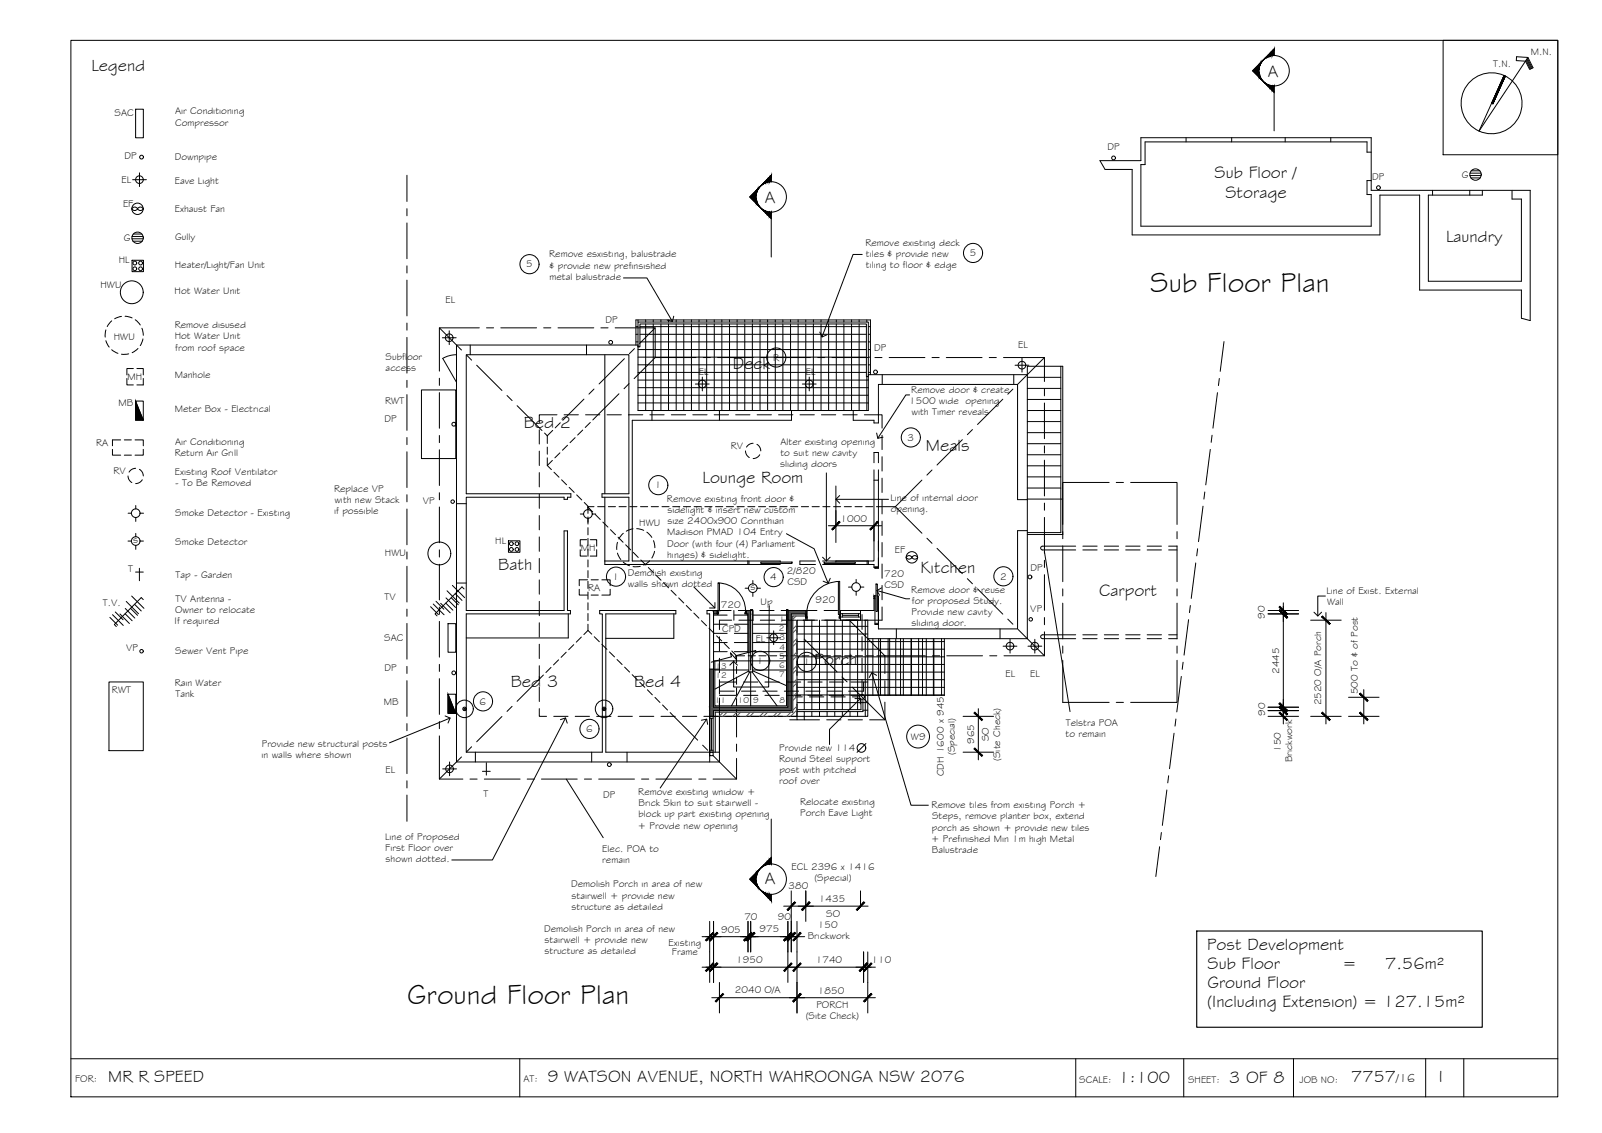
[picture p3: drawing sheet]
<svg xmlns="http://www.w3.org/2000/svg" width="420mm" height="297mm" viewBox="0 0 420 297" stroke-linecap="round" stroke-linejoin="round" font-family="sans-serif">
<!-- layer: HATCH -->
<g fill="#545454" stroke="#545454" stroke-width=".26">
<path d="M196.2 160.9h.7v10z"/>
<path d="M186.1 175.4l1 10v-10zM186.1 175.4l1 10h-1z"/>
<path d="M186.1 185.4l1 .9v-.9zM186.1 185.4l1 .9h-1z"/>
<path d="M186.1 186.3l1 1.5v-1.5zM186.1 186.3l1 1.5h-1z"/>
<path d="M187.1 160.1l1 .2v-.2zM187.1 160.1l1 .2h-1z"/>
<path d="M195.7 160.1l1.2 .8v-.8zM195.7 160.1l1.2 .8h-1.2z"/>
<path d="M187.1 160.3l1 .6v-.6zM187.1 160.3l1 .6h-1z"/>
<path d="M196.2 160.9v10h.7zM196.2 170.9h.7l-.7 .2z"/>
<path d="M206.6 160.1l4.7 .8v-.8zM206.6 160.1l4.7 .8h-4.7z"/>
<path d="M206.6 160.9l.9 24.5v-24.5zM206.6 160.9l.9 24.5h-.9z"/>
<path d="M187.1 185.4l20.4 .9v-.9zM187.1 185.4l20.4 .9h-20.4z"/>
<path d="M229.2 156.2l.3 .7v-.7zM229.2 156.2l.3 .7h-.3z"/>
</g>
<!-- layer: BORDER -->
<g fill="none" stroke="#000" stroke-width=".26">
<path d="M18.6 10.6h390v277h-390zM378.5 10.6h30.1v30h-30.1zM394.8 20l-3.3 7.2M400.2 15.8l1.2 2.3M400.4 15.6l1.2 2.4M400.6 15.3l1.3 2.6M400.7 15.1l1.4 2.7-.9 .4-1.1-2.2-2.4-.1v-1l3 .2-12.8 19.3 6.6-14.6M18.6 277.6h390M136.3 277.6v10M282.1 277.6v10M310.5 277.6v10M339.2 277.6v10"/>
<path d="M373.9 277.6v10M383.9 277.6v10"/>
<circle cx="391.2" cy="27.1" r="8"/>
</g>
<!-- layer: 0 -->
<g fill="none" stroke="#000" stroke-width=".26">
<path d="M163.5 72.9h6.2l6.6 11.4M226.1 66.7h-2.4l-8.1 21.6M176.7 82.9l-.4 1.4-1.3-.4M215 87.1l.6 1.2 1.3-.5M229.9 113.5l.3 1.4 1.4-.3M238.6 103.5h-1l-7.4 11.4M206.3 139.9l7.2 4 3.7 9M216.7 124v23.1M219.2 130.9h13.8M220.2 129.9l-1 1 1 1M182 153.9l5.5 5.5M187.5 158v1.4h-1.4"/>
<path d="M201.7 158.8l-.1 21.3h-9.2v-6.7M215.7 146.1l1 1 1-1M217.7 151.6l-.5 1.3-1.3-.5M230 154.8l7.6 2.2h1M231.2 154.1l-1.2 .7 .7 1.3M347.6 156.3h-2v5.2M191.4 174.4l1-1 1 1M228.6 176.4l10.3 34.7h4.6M229.9 177.1l-1.3-.7-.6 1.2M344.6 160.5l1 1 1-1M116.7 187.7l1.4 .5-.6 1.4M118.1 188.2l-15.9 6.5"/>
<path d="M147 188.7l1.3-.5 .5 1.4M148.3 188.2l-19.2 37.3h-10.6M183.9 188.8l1.4-.3 .3 1.4M185.3 188.5l-12.1 18.1M224.2 183.1h1.4v1.5M225.6 183.1l-8 8.1v4"/>
</g>
<!-- layer: SERVICES -->
<g fill="none" stroke="#000" stroke-width=".26">
<path d="M35.6 28.6h2v7.5h-2zM34.8 54.5a.86 .86 0 0 1 1.3 .2 .86 .86 0 0 1-1.5 0zM34.8 47.1h3.6M36.1 54.7a.86 .86 0 0 1 1.5 0M36.1 54.7a.86 .86 0 0 0 1.5 0M36.6 45.3v3.6M385.5 46h3M385.5 45.4h2.9M385.8 46.6h2.4M385.9 44.8h2.2M34.6 62.6h3M34.6 68.2h3v3h-3z"/>
<path d="M34.6 62h2.9M34.9 63.2h2.4M35 61.4h2.2M27.8 86.5l-.2 1.9M27.8 89.3l.8 1.7M29.3 84.1l-1.2 1.5M29.3 91.7l1.6 .9M31.9 83l-1.8 .6M32.8 82.9l1.9 .5M33.3 99.2v1.7h1.7M33.8 92.8l-1.9 .1M35 96.6h-1.7v1.7"/>
<path d="M35.5 83.8l1.3 1.4M35.9 96.6h1.7v1.7M36.2 91.4l-1.5 1.1M37.2 86l.4 1.9M37.5 88.9l-.7 1.7M37.6 99.2v1.7h-1.7M116 88.6h3.6M117.8 86.7v3.7M184.2 98.9v3.6M212.2 98.9v3.6M266.2 95.8h3.6M268 93.9v3.7"/>
<path d="M29.5 117.8v1.5h2.2M31.7 115.3h-2.2v1.6M32.6 115.3h1.9M32.6 119.3h1.9M35.4 115.3h2.2v1.6M35.5 105.1v5h2.1l-2.1-5h2.1v5M37.6 117.8v1.5h-2.2M110.5 102.2h9v18h-9zM119.5 110.7v1M182.4 100.7h3.6M195.5 118.2l.4 1.2 .6 .6M197.5 116.2l-1.2 .4-.5 .6"/>
<path d="M198.5 116.5l.6 .5 .4 1.2M199.3 119.2l-.6 .6-1.2 .4M210.4 100.7h3.6M33.6 124.8l.2 .8 .8 .9M33.6 134.5h.9M35.6 122.8l-1.2 .4-.6 .6M35.6 132.5v.9M35.6 135.7v1M35.6 139.8v.9M36.6 123l.8 1 .2 .8M36.7 134.5h.9M37.3 125.8l-.5 .6-1.2 .4"/>
<path d="M152.2 134.8h.9M154.2 132.8v.8M154.2 135.9v1M155.3 134.8h.9M163.5 139.8l-1.2 1.5M166 138.6l-1.8 .7M167 138.6l1.8 .4M169.7 139.5l1.3 1.4M32.9 159.5l2.5 2.5M33.1 157.7l3.2 3.2M33.6 141.9h.9M34.2 159.5l1.9 1.8"/>
<path d="M34.5 156.3l3.2 3.2M35.3 158.4l1.7 1.8M35.5 150h2.1M35.6 143v1M36.6 149v3.2M36.7 141.9h.9M37.6 157.2l-.6-.5-7 7 .5 .6M112.9 159.1l2.1 2M113.6 158.4l2.9 2.8M114.3 157.6l2.1 2.1M115.6 158.2l2.5 2.5M116.9 158.1l1.9 1.9"/>
<path d="M117 156.8l2.5 2.5M117.2 154.9l3.2 3.2M118.3 156.7l1.9 1.9M118.6 153.5l3.3 3.2M119.4 155.7l1.8 1.7M121.7 154.4l-.5-.5-7.1 7 .5 .6M133.4 141.8h3v3h-3zM151.9 154.5v1.5h2.2M152.2 144.1v1.7h1.7M153.9 141.5h-1.7v1.7M154.1 152h-2.2v1.6M154.8 141.5h1.7v1.7"/>
<path d="M155 152h1.9M155 156h1.9M156.5 144.1v1.7h-1.7M157.8 152h2.2v1.6M160 154.5v1.5h-2.2M161.9 142.2l-.1 1.9M161.9 145l.9 1.7M163.5 147.4l1.6 .9M167.9 148.5l-1.9 .1M170.4 147.1l-1.6 1.1M171.4 141.7l.4 1.9M171.7 144.5l-.7 1.8"/>
<path d="M195.4 154.2h.9M197.4 152.2v.9M197.4 155.3v1.1M198.6 154.2h.9M222.5 153.9h.9M224.5 151.9v.9M224.5 155v1.1M225.7 153.9h.9M237.7 146.1a.86 .86 0 0 1 1.5 0 .85 .85 0 0 1 1.5 0M237.7 146.1a.86 .86 0 0 0 1.5 0 .85 .85 0 0 0 1.5 0M273.9 144.6l6.7 42M28.6 178.8h9v18h-9z"/>
<path d="M28.8 161.9l2.1 2M29.5 161.2l2.8 2.8M30.2 160.4l2.1 2.1M31.5 161l2.4 2.5M32.8 160.9l1.9 1.8M117.5 163.5h2v7.5h-2zM201.1 167.2h3.6M202.9 165.4v3.6M263.1 169.4h3.6M264.9 167.6v3.6M269.6 169.4h3.6M271.4 167.6v3.6"/>
<path d="M117.5 182v5h2l-2-5h2v5M117.9 199.8v3.6M127.6 200v3.2M227.1 194.9l-2.3 2.3M116.1 201.6h3.6M126.5 202.2h2.1M148.5 204.3l9.7 15.3"/>
<circle cx="36.1" cy="54.7" r="1.49"/>
<circle cx="36.6" cy="47.1" r="1.01"/>
<circle cx="37.1" cy="41.2" r=".5"/>
<circle cx="292.1" cy="41.4" r=".5"/>
<circle cx="361.5" cy="49.2" r=".5"/>
<circle cx="387" cy="45.8" r="1.49"/>
<circle cx="34.6" cy="76.6" r="3"/>
<circle cx="35.4" cy="70.5" r=".5"/>
<circle cx="35.4" cy="69" r=".5"/>
<circle cx="36.1" cy="62.3" r="1.49"/>
<circle cx="36.9" cy="70.5" r=".5"/>
<circle cx="36.9" cy="69" r=".5"/>
<circle cx="117.8" cy="88.5" r="1.01"/>
<circle cx="160.2" cy="89.8" r=".5"/>
<circle cx="229.6" cy="97.5" r=".5"/>
<circle cx="268" cy="95.7" r="1.01"/>
<circle cx="119" cy="111.2" r=".5"/>
<circle cx="184.2" cy="100.7" r="1.01"/>
<circle cx="212.2" cy="100.7" r="1.01"/>
<circle cx="35.6" cy="134.5" r="1.13"/>
<circle cx="118.7" cy="131.5" r=".46"/>
<circle cx="154.2" cy="134.8" r="1.13"/>
<circle cx="35.6" cy="141.8" r="1.13"/>
<circle cx="115.2" cy="145.1" r="3"/>
<circle cx="134.1" cy="144" r=".5"/>
<circle cx="134.1" cy="142.5" r=".5"/>
<circle cx="135.6" cy="144" r=".5"/>
<circle cx="135.6" cy="142.5" r=".5"/>
<circle cx="197.4" cy="154.2" r="1.13"/>
<circle cx="224.5" cy="153.9" r="1.13"/>
<circle cx="239.2" cy="146.1" r="1.49"/>
<circle cx="270.1" cy="151.3" r=".5"/>
<circle cx="37.1" cy="170.7" r=".46"/>
<circle cx="119" cy="176.4" r=".5"/>
<circle cx="202.9" cy="167.2" r="1.01"/>
<circle cx="264.9" cy="169.4" r="1.01"/>
<circle cx="270.3" cy="162.4" r=".46"/>
<circle cx="271.4" cy="169.4" r="1.01"/>
<circle cx="225.9" cy="196.1" r="1.13"/>
<circle cx="117.9" cy="201.6" r="1.01"/>
<circle cx="159.8" cy="200.5" r=".5"/>
</g>
<!-- layer: SECTION POINT -->
<g fill="#000" stroke="#000" stroke-width=".26">
<path d="M328.5 18.6l1.7-1.7v3.3zM330.7 16.4l.3-.3-.3 .5zM331.7 15.3l-.3 .4zM331 20.9l.4 .5zM331.4 21.4l.3 .4zM196.6 51.6l1.7-1.6v3.3zM198.8 49.5l.3-.3-.3 .5zM199.1 54l.4 .5zM199.5 54.5l.3 .4zM199.8 48.4l-.3 .4zM198.3 228.8v3.3l-1.7-1.6zM198.8 232.4l.3 .6z"/>
<path d="M199.5 227.7l-.4 .4zM199.8 227.3l-.3 .4zM199.5 233.3l.3 .4z"/>
<path d="M330.2 16.9v1.4zM330.3 16.8l-.1 1.5z"/>
<path d="M330.2 18.8v1.4zM330.3 19.4v.9z"/>
<path d="M330.4 16.6l-.1 1.1zM330.4 16.6l-.1 1.1z"/>
<path d="M330.3 19.4v.9l.1-.3zM330.4 20v.5l-.1-.2z"/>
<path d="M330.7 16.4l-.3 .2v.5zM330.7 16.4l-.3 .7z"/>
<path d="M330.4 20v.5h.3zM330.4 20.5h.3v.2z"/>
<path d="M331 16.1l-.3 .5zM331 16.1l.4-.4z"/>
<path d="M331.7 15.3l.5-.4zM332.2 14.9l-.5 .5z"/>
<path d="M332.2 14.9v.2l.4-.7zM332.6 14.4v.5l-.4 .2z"/>
<path d="M333.1 13.9l-.5 .5v.5zM333.1 13.9v.8l-.5 .2z"/>
<path d="M333.1 13.9v.8l.6-1.3zM333.7 13.4v1.2l-.6 .1z"/>
<path d="M334.2 12.9l-.5 .5v1.2zM334.2 12.9v1.7h-.5z"/>
<path d="M330.7 20.5l.3 .4zM330.7 20.7l.3 .3z"/>
<path d="M331.7 21.7l.5 .3zM331.7 21.8l.5 .2v.2z"/>
<path d="M332.2 22v.2h.4zM332.2 22.2h.4v.5z"/>
<path d="M332.6 22.2v.5l.5-.3zM332.6 22.7l.5-.3v.8z"/>
<path d="M333.1 22.4v.8l.6-.7zM333.7 22.5v1.2l-.6-.5z"/>
<path d="M333.7 22.5v1.2l.5-1.2zM334.2 22.5v1.7l-.5-.5z"/>
<path d="M198.4 49.9l-.1 1.4zM198.4 49.9l-.1 1.4z"/>
<path d="M198.3 51.9v1.4zM198.4 52.5v.9z"/>
<path d="M198.5 49.7l-.1 1.1zM198.5 49.7l-.1 1.1z"/>
<path d="M198.4 52.5v.9l.1-.4zM198.5 53v.5l-.1-.1z"/>
<path d="M198.5 49.7v.5l.3-.7zM198.8 49.5l-.3 .7z"/>
<path d="M198.5 53v.5h.3zM198.5 53.5h.3v.3z"/>
<path d="M199.1 49.2l-.3 .5zM199.5 48.8l-.4 .4z"/>
<path d="M198.8 53.5l.3 .5zM198.8 53.8l.3 .3z"/>
<path d="M199.8 48.4l.5-.4zM200.3 48l-.5 .5z"/>
<path d="M199.8 54.8l.5 .3zM199.8 54.9l.5 .2v.2z"/>
<path d="M200.3 48v.2l.5-.7zM200.8 47.5v.4l-.5 .3z"/>
<path d="M200.3 55.1v.2h.5zM200.3 55.3h.5v.5z"/>
<path d="M201.2 47l-.4 .5v.4zM201.2 47v.8l-.4 .1z"/>
<path d="M200.8 55.3v.5l.4-.3zM200.8 55.8l.4-.3v.8z"/>
<path d="M201.2 47v.8l.6-1.3zM201.8 46.5v1.2l-.6 .1z"/>
<path d="M201.2 55.5v.8l.6-.7zM201.8 55.6v1.2l-.6-.5z"/>
<path d="M202.3 46l-.5 .5v1.2zM202.3 46v1.6l-.5 .1z"/>
<path d="M201.8 55.6v1.2l.5-1.2zM202.3 55.6v1.7l-.5-.5z"/>
<path d="M198.3 230.8l.1 1.4zM198.3 230.8l.1 1.4z"/>
<path d="M198.3 228.8v1.4zM198.3 228.8l.1 .8z"/>
<path d="M198.4 231.3l.1 1.1zM198.4 231.3l.1 1.1z"/>
<path d="M198.4 228.7l.1 .4-.1 .5zM198.5 228.6l-.1 .1 .1 .4z"/>
<path d="M198.5 231.9l.3 .7-.3-.2zM198.5 231.9l.3 .7z"/>
<path d="M198.5 228.6h.3l-.3 .5zM198.5 228.6h.3v-.3z"/>
<path d="M198.8 232.4l.3 .6zM199.1 232.9l.4 .4z"/>
<path d="M198.8 228.3l.3-.2-.3 .5zM198.8 228.3l.3-.3z"/>
<path d="M199.8 233.7l.5 .4zM199.8 233.7l.5 .4z"/>
<path d="M199.8 227.3l.5-.3zM199.8 227.3l.5-.3v-.2z"/>
<path d="M200.3 233.9l.5 .7zM200.3 233.9l.5 .7v-.4z"/>
<path d="M200.3 226.8h.5l-.5 .2zM200.3 226.8h.5v-.4z"/>
<path d="M200.8 234.2l.4 .9-.4-.5zM200.8 234.2l.4 .9v-.7z"/>
<path d="M200.8 226.4l.4 .2-.4 .2zM201.2 225.9l-.4 .5 .4 .2z"/>
<path d="M201.2 234.4l.6 1.2-.6-.5zM201.2 234.4l.6 1.2v-1.1z"/>
<path d="M201.2 225.9l.6 .6-.6 .1zM201.2 225.9l.6 .6v-1.1z"/>
<path d="M201.8 234.5l.5 1.6-.5-.5zM201.8 234.5l.5 1.6v-1.6z"/>
<path d="M201.8 225.4l.5 1.1h-.5zM202.3 224.8l-.5 .6 .5 1.1z"/>
</g>
<g fill="none" stroke="#000" stroke-width=".26">
<path d="M334.2 14.6v-1.7l-5.7 5.7 5.7 5.6M334.2 22.5v11.8M202.3 47.6v-1.6l-5.7 5.6 5.7 5.7M202.3 55.6v11.8M202.3 214.7v11.8M202.3 224.8l-5.7 5.7 5.7 5.6v-1.6"/>
<circle cx="334.2" cy="18.5" r="4"/>
<circle cx="202.3" cy="51.6" r="4"/>
<circle cx="202.3" cy="230.5" r="4"/>
</g>
<!-- layer: EXISTING -->
<g fill="none" stroke="#000" stroke-width=".26">
<path d="M311.1 36.1v1.1M323 36.1v1.1M337.1 36.1v1.1M349 36.1v1.1M359.6 39.9h-1.1v-2.7h-58.2v6h-1.1v16.1h60.4v-8.3h-1.1v-3.7h1.1M288.5 42.1h10.7v-6h60.4v13.8h41.7v34.1l-2.3-.6v-7.4h-26.7v-24.8h-10.4v10.4h-65v-17.2h-7.1zM375.7 49.9v1.3M385.5 49.9v1.3M388.8 49.9v1.3h-14.2v22.5h24.4v-21.5h-2.4v-2.3M119.7 93l-1.9 .2-1.7 .8 3.6 6.2M123.3 90.5v2.5M153.8 90.5v2.5"/>
<path d="M158.6 93v36.4M166.8 90.5v-6.6h61.5v14.3M231.4 98.2v2.6M265.9 98.2v2.6M269.4 98.2v-2.2h9.3v44.1h-9.3M269.4 98.9h8.8M278.2 96v43.6h-8.8M171 107.6v2.6M188.7 107.6v2.6M207.6 107.6v2.6h-41.8v36.9h30.3M223.8 107.6v2.6h5.4v.7h1.2v-10.1h36.5v30.2h2.5M269.4 107.6h8.8"/>
<path d="M269.4 119.2h8.8M269.4 116.3h8.8M269.4 113.4h8.8M269.4 110.5h8.8M269.4 104.7h8.8M269.4 101.8h8.8M119.7 132.1h2.6M158.6 130.4v17.6h37.5M229.2 123.2v23.9h-13.5M229.2 121.3v-2.7h1.2v2.7M230.4 123.2v21.2M269.4 139.1h-2.5v25.8h-36.5v-8h-1.2v3.2h-13.1"/>
<path d="M269.4 130.8h9.3M269.4 127.9h8.8M269.4 125h8.8M269.4 122.1h8.8M119.7 152.9h2.6M158.6 147.1h6.3v-16.7h-7v-1h7v-36.4h-42.6v36.4h27.4v1h-.9v.5h-.9v-.5h-25.6v29.7h25.6v-20.9h.9v20.9h.8v.8h-27.3v36.3h35.7v-36.3h-.7v-.8h20v.8h-18.4v36.3h27.2M213.9 147.1h-4.1v.9h4.1M230.4 146.3v2.4h-1.2v-.7h-13.5M282.1 143.2h-8.7a.5 .5 0 0 0-.5 .5 .5 .5 0 0 0 .5 .5h8.7M284 143.2h3.7M284 144.2h3.7M289.6 143.2h3.8"/>
<path d="M289.6 144.2h3.8M295.2 143.2h3.8M295.2 144.2h3.8M300.9 143.2h3.7M300.9 144.2h3.7M306.5 143.2h2.2M306.5 144.2h2.2M149 160.9v6.4h-26.7M176.7 160.9v6.5h-17.8M186.1 175.4h2.6M188.7 178.8h4.4M188.7 167v3.7"/>
<path d="M188.7 172.6v3.7M188.7 178.2v3.8M191.8 160.1h-6.4v.8h.7v36.3M191.9 162.6h-3.2v2.5M192.5 160.1v2.5M193.6 160.1h3.8M193.8 162.6h3.7M195 178.8h3.8M197.5 160.1v2.5M199.3 160.1h3.7M199.4 162.6h3.8M200.6 178.8h3.8"/>
<path d="M204.9 160.1h3.7M205 162.6h3.8M206.3 178.8h3.7M206.7 160.1v2.5M210.5 160.1h3.8M210.7 162.6h3.7M211.7 160.1v2.5M211.9 178.8h3.7M216.3 162.6h3.7M217.5 178.8h3.8M220.1 162.6h7.5v19.7M223.1 178.8h4.5"/>
<path d="M226.5 178.8v2.4h-3.9M227.6 167.4h41.8v-69.2h-41.7v9.4h-60.4v-17.1h-47.6v109.3h69v-16M230.4 167.4v14.9M233.3 167.4v14.9M235.1 164.9v2.5M236.2 167.4v14.9M239.1 167.4v14.9M241.9 167.4v14.9M244.8 167.4v14.9M247.7 167.4v14.9h-24.6M262.3 164.9v2.5M273.4 167.4h8.7"/>
<path d="M282.1 166.4h-8.7a.5 .5 0 0 0-.5 .5 .5 .5 0 0 0 .5 .5M284 167.4h3.7M284 166.4h3.7M289.6 167.4h3.8M289.6 166.4h3.8M295.2 167.4h3.8M295.2 166.4h3.8M300.9 167.4h3.7M300.9 166.4h3.7M306.5 167.4h2.2M306.5 166.4h2.2M124.7 197.2v2.6"/>
<path d="M155.2 197.2v2.6M164.5 197.2v2.6M186.1 197.2v.9h.9v-.9h-.9v2.6M188.7 182.3h4.4M188.7 181.2h3.9M194.5 181.2h3.7M195 182.3h3.8M200.1 181.2h3.7M200.6 182.3h3.8M205.7 181.2h3.8M206.3 182.3h3.7M211.3 181.2h3.8"/>
<path d="M211.9 182.3h3.7M217 181.2h3.7M217.5 182.3h3.8"/>
</g>
<!-- layer: NEWWORK -->
<g fill="none" stroke="#000" stroke-width=".26">
<path d="M167.3 84.4h60.4v14.3h-.5v-13.8h-59.4v6h-.5zM141.4 112.7v3.7M141.4 118.3v3.7M146.1 108.7h-4.7v2.1M147.9 108.7h3.8M153.6 108.7h3.7M159.2 108.7h3.7M164.8 108.7h3.8M170.4 108.7h3.8M176.1 108.7h3.7M181.7 108.7h3.7M187.3 108.7h3.8"/>
<path d="M192.9 108.7h3.8M198.6 108.7h3.7M204.2 108.7h3.7M209.8 108.7h3.8M215.4 108.7h3.8M221.1 108.7h3.7M226.7 108.7h4.6v3.5M231.3 114.1v3.8M231.3 119.7v3.8M141.4 123.9v3.7M141.4 129.5v3.8M141.4 135.2v3.7"/>
<path d="M229.2 125.9h1.2M231.3 125.4v3.7M231.3 131v3.7M231.3 136.6v3.8M141.4 140.8v3.7M141.4 146.4v3.7M141.4 152v3.8M141.4 157.7v3.7M196.1 147.1v.9M227.7 147.1v.9M229.5 156.2h-.3v.7M229.5 148.7h.9"/>
<path d="M230.4 141.9v6.8h-1.2M231.3 159.1v3.5h-4.6M231.3 142.2v3.8M231.3 147.9v3.7M231.3 153.5v3.7M141.4 163.3v3.7M141.4 168.9v3.7M141.4 174.5v3.8M187.1 160.9v-.8h1v.8M187.1 160.9h1M188.1 160.1v.8M196.9 170.9v-10.8h-1.2v.8h.5v10.2"/>
<path d="M206.6 160.1v25.3h-19.5v-24.5M208.5 160.1h2.8v2.5M209 162.6v25.2M211.3 160.9h-3.8v25.4h-20.4v1.5M211.3 161.5h-3.4v25.2h-20.3v10.5M213.6 162.6h-4.6v3.2M215.5 162.6h3.8M220.4 160.1v2.5M221.1 162.6h3.8M225.7 160.1v2.5M229.5 163.7h.9M121.5 185.5l.7 .7"/>
<path d="M122.2 185.5l-.7 .7M141.4 185.8v2h1.9M141.4 180.2v3.7M145.2 187.8h3.8M150.9 187.8h3.7M156.5 187.8h3.7M158.1 185.5l.7 .7M158.8 185.5l-.7 .7M162.1 187.8h3.7M167.7 187.8h3.8M173.4 187.8h3.7M179 187.8h3.7"/>
<path d="M186.1 197.2h2.6M188.7 183v2.4M209 184.6v3.2h-1.9M225.8 183.3v2.7h-16.8M226.3 183.3v3.3h-17.3M227.6 182.3v5.5h-43"/>
<circle cx="121.8" cy="185.8" r="2.3"/>
<circle cx="121.8" cy="185.8" r=".46"/>
<circle cx="158.4" cy="185.8" r="2.3"/>
<circle cx="158.4" cy="185.8" r=".46"/>
<circle cx="226.1" cy="182.7" r=".62"/>
</g>
<!-- layer: TILES -->
<g fill="none" stroke="#000" stroke-width=".26">
<path d="M166.8 89.6h.5M166.8 87.6h.5M166.8 85.6h.5M167.3 83.9v.5M167.3 99.6h60.4M167.3 97.6h59.9M167.3 95.6h59.9M167.3 93.6h59.9M167.3 91.6h59.9M167.8 89.6h59.4M167.8 87.6h59.4M167.8 85.6h59.4"/>
<path d="M169.3 83.9v.5M169.3 84.9v22.7M171.3 83.9v.5M171.3 84.9v22.7M173.3 83.9v.5M173.3 84.9v22.7M175.3 83.9v.5M175.3 84.9v22.7M177.3 83.9v.5M177.3 84.9v22.7M179.3 83.9v.5M179.3 84.9v22.7"/>
<path d="M181.3 83.9v.5M181.3 84.9v22.7M183.3 83.9v.5M183.3 84.9v22.7M185.3 83.9v.5M185.3 84.9v22.7M187.3 83.9v.5M187.3 84.9v22.7M189.3 83.9v.5M189.3 84.9v22.7M191.3 83.9v.5M191.3 84.9v22.7"/>
<path d="M193.3 83.9v.5M193.3 84.9v22.7M195.3 83.9v.5M195.3 84.9v22.7M197.3 83.9v.5M197.3 84.9v22.7M199.3 83.9v.5M199.3 84.9v22.7M201.3 83.9v.5M201.3 84.9v22.7M203.3 83.9v.5M203.3 84.9v22.7"/>
<path d="M205.3 83.9v.5M205.3 84.9v22.7M207.3 83.9v.5M207.3 84.9v22.7M209.3 83.9v.5M209.3 84.9v22.7M211.3 83.9v.5M211.3 84.9v22.7M213.3 83.9v.5M213.3 84.9v22.7M215.3 83.9v.5M215.3 84.9v22.7"/>
<path d="M217.3 83.9v.5M217.3 84.9v22.7M219.3 83.9v.5M219.3 84.9v22.7M221.3 83.9v.5M221.3 84.9v22.7M223.3 83.9v.5M223.3 84.9v22.7M225.3 83.9v.5M225.3 84.9v22.7M227.3 83.9v.5M227.3 98.7v8.9"/>
<path d="M227.7 97.6h.6M227.7 95.6h.6M227.7 93.6h.6M227.7 91.6h.6M227.7 89.6h.6M227.7 87.6h.6M227.7 85.6h.6M167.3 105.6h60.4M167.3 103.6h60.4M167.3 101.6h60.4M209 164.2h18.6M209 168.2h38.7"/>
<path d="M209 166.2h18.6M209 170.2h38.7M209 174.2h38.7M209 172.2h38.7M209 178.2h38.7M209 176.2h38.7M210.9 162.6v23.4M212.9 162.6v23.4M214.9 162.6v23.4M216.9 162.6v23.4M218.9 162.6v23.4M220.9 162.6v23.4"/>
<path d="M222.9 162.6v23.4M224.9 162.6v23.4M226.9 162.6v25.2M228.9 167.4v14.9M230.9 167.4v14.9M232.9 167.4v14.9M234.9 167.4v14.9M236.9 167.4v14.9M238.9 167.4v14.9M240.9 167.4v14.9M242.9 167.4v14.9M244.9 167.4v14.9"/>
<path d="M246.9 167.4v14.9M209.1 180.2h38.6M209.1 184.2h18.5M209.1 182.2h38.6M210.9 186.6v1.2M212.9 186.6v1.2M214.9 186.6v1.2M216.9 186.6v1.2M218.9 186.6v1.2M220.9 186.6v1.2M222.9 186.6v1.2M224.9 186.6v1.2"/>
<path d="M226.3 186.2h1.3"/>
</g>
<!-- layer: ROOFPLAN EXIST. -->
<g fill="none" stroke="#000" stroke-width=".26">
<path d="M115.2 99.2v1.8M115.2 86l5.8 5.8M122.4 93.1l1.3 1.3M125 95.8l6.6 6.6M125.7 86h-10.5v11.3M127.6 86h1.9M131.3 86h9.4M142.6 86h1.9M146.4 86h9.3M157.6 86h1.9M161.3 86h10.5v7.7h10.8M163.8 94l-6.7 6.7"/>
<path d="M166.4 91.4l-1.3 1.3M171.8 86l-4.1 4.1M171.8 93.7l-5.5 5.6M184.5 93.7h1.8M188.2 93.7h9.4M199.4 93.7h1.9M203.2 93.7h9.4M214.4 93.7h1.9M218.2 93.7h9.4M229.5 93.7h1.8M233.2 93.7h9.4M244.4 93.7h1.9"/>
<path d="M248.2 93.7h9.4M259.4 93.7h1.9M263.2 93.7h10.7v6.3M273.9 93.7l-6.9 7M115.2 102.9v9.4M115.2 114.2v1.8M115.2 117.9v9.4M133 103.7l1.3 1.3M135.6 106.4l6.5 6.5M142.8 113.5l.7 .8M143.5 114.3v2M143.5 117.2v1.9"/>
<path d="M145 112.8l-1.5 1.5M146.9 118.7l-1.4 1.3M146.9 110.8l-1.3 1.4M148.9 116.7l-1.4 1.3M150.8 114.7l-1.3 1.3M152.8 112.7l-1.3 1.4M153.1 104.6l-5.5 5.6M154.8 110.8l-1.3 1.3M155.8 102l-1.3 1.3M162.3 103.2l-6.8 6.9M165 100.6l-1.3 1.3M252.4 115.3l-6.6 6.6"/>
<path d="M255 112.6l-1.3 1.4M263 104.7l-6.6 6.6M265.6 102l-1.3 1.3M273.9 101.9v1.9M273.9 105.7v9.3M273.9 116.9v1.9M115.2 129.2v1.8M115.2 132.9v9.4M143.5 120v2l1.1 1.1M144.9 120.7l-1.4 1.3M145.3 123.8l1.3 1.3M147.3 125.8l1.3 1.3"/>
<path d="M149.3 127.8l1.3 1.3M151.2 129.7l1.4 1.4M153.2 131.7l1.1 1.1-.1 .2M154.2 133l1.3 1.2M154.2 133v1.6M154.2 135.5v1.9M154.2 138.3v1.9M154.3 132.8h1.5M156.1 134.9l1.3 1.3M156.7 132.8h1.9M158.1 136.9l1.3 1.3M159.6 132.8h1.8"/>
<path d="M160.1 138.9l1.3 1.3M162.4 132.8h1.8M165.2 132.8h1.9M168 132.8h1.9M170.8 132.8h1.9M173.6 132.8h1.9M176.4 132.8h1.9M179.2 132.8h1.9M182 132.8h1.9M184.9 132.8h1.8M187.7 132.8h1.9M190.5 132.8h1.9"/>
<path d="M193.3 132.8h1.9M196.1 132.8h1.9M198.9 132.8h1.9M201.7 132.8h1.9M204.5 132.8h1.9M207.4 132.8h1.8M210.2 132.8h1.9M213 132.8h1.9M215.8 132.8h1.9M218.6 132.8h1.9M221.4 132.8h1.9M224.2 132.8h1.9"/>
<path d="M227 132.8h1.9M229.9 132.8h4.9M234.8 132.8l7 7M241.8 125.9l-7 6.9M244.4 123.2l-1.3 1.4M273.9 120.6v9.4M273.9 131.9v1.9M273.9 135.7v9.3M278.7 139.4v1.8M290.9 126.5h-12.2v11M292.8 126.5h1.8M296.5 126.5h12.2v11"/>
<path d="M308.7 139.4v1.8M115.2 144.2v1.8M115.2 147.9v9.4M115.2 159.2v1.9M154.2 141.2v1.8M154.2 144v1.8M154.2 146.8v1.8M154.2 149.6v1.9M154.2 152.4v1.9M154.2 155.2v1.9M154.2 158v1.9M162.1 140.8l1.3 1.4"/>
<path d="M164.1 142.8l1.3 1.4M166.1 144.8l1.3 1.3M168.1 146.8l1.3 1.3M170 148.8l1.4 1.3M172 150.8l1.4 1.3M174 152.8l1.4 1.3M176 154.8l1.3 1.3M178 156.8l1.3 1.3M180 158.7l1.3 1.4M243.1 141.1l1.3 1.3M245.8 143.8l6.6 6.6M253.7 151.7l1.3 1.3"/>
<path d="M256.4 154.4l6.6 6.6M273.9 146.9v1.9M273.9 150.7v9.3M278.7 143.1v9.4M278.7 154.4v1.8M278.7 158.1v9.4M308.7 143.1v9.4M308.7 154.4v1.8M308.7 158.1v9.4M115.2 162.9v9.4M115.2 174.2v1.8M115.2 177.9v9.4"/>
<path d="M142.5 177l-6.9 6.9M144.5 175l-1.3 1.3M146.5 173l-1.3 1.3M148.5 171l-1.3 1.3M150.5 169l-1.4 1.3M152.5 167l-1.4 1.4M154.2 165.3l-1.1 1.1M154.2 165.3l1 1M154.2 160.8v1.9M154.2 163.7v1.6M155.9 166.9l1.3 1.3M157.8 168.9l1.4 1.3"/>
<path d="M159.8 170.9l1.4 1.3M161.8 172.9l1.4 1.3M163.8 174.9l1.3 1.3M165.8 176.9l1.3 1.3M167.8 178.9l1.3 1.3M182 160.7l1.3 1.4M184 162.7l1.3 1.4M186 164.7l1.3 1.3M187.9 166.7l1.4 1.3M189.9 168.7l1.4 1.3M191.9 170.7l1.3 1.2M193.2 174.7v1.9"/>
<path d="M193.2 177.5v1.9M195.3 171.9h-2.1v1.9M196.2 171.9h1.9M199 171.9h1.9M201.9 171.9h1.8M204.7 171.9h1.8M207.5 171.9h1.8M210.3 171.9h1.9M213.1 171.9h1.9M215.9 171.9h1.9M218.7 171.9h1.9M221.5 171.9h1.9"/>
<path d="M224.4 171.9h1.8M227.2 171.9h1.8M230 171.9h12.7M244.6 171.9h1.9M248.3 171.9h9.4M259.6 171.9h1.8M264.3 162.3l1.3 1.4M267 165l6.9 6.9M273.9 165.6v6.3h-10.6M273.9 161.9v1.9M278.7 169.4v1.9M278.7 173.1v11h12.2"/>
<path d="M308.7 173.1v11h-12.2M308.7 169.4v1.9M115.2 192.9v11.4h6.2M115.2 189.2v1.8M121 198.5l-5.8 5.8M123.7 195.8l-1.3 1.3M131.6 187.8l-6.6 6.7M134.3 185.2l-1.3 1.3M169.8 180.8l1.3 1.4M171.8 182.8l1.3 1.4M173.8 184.8l1.3 1.4M175.8 186.8l7.2 7.2"/>
<path d="M184.3 195.4l1.3 1.3M187 198l6.2 6.3M193.2 186v7.2M193.2 198.8v5.5h-6.2M193.2 180.3v1.9M193.2 183.1v1.9M193.2 195.1v1.9M292.8 184.1h1.8M123.3 204.3h1.8M127 204.3h9.4M138.3 204.3h1.9M142 204.3h9.4"/>
<path d="M153.3 204.3h1.8M157 204.3h9.4M168.3 204.3h1.8M172 204.3h9.4M183.3 204.3h1.9"/>
</g>
<!-- layer: SERVICES -->
<path d="M35.5 105.1l2.1 5h-2.1zM117.5 182l2 5h-2z" fill="#000" stroke="#000" stroke-width=".26"/>
<!-- layer: WINDOWS -->
<g fill="none" stroke="#000" stroke-width=".26">
<path d="M220.4 160.1h5.3M220.4 162.6h5.3M220.4 160.9h5.3M220.4 161.8h5.3M220.9 160.9v.9M220.9 161.3h4.3M225.2 160.9v.9M186.1 187.8v9.4M186.1 188.3h.9M186.1 196.7h.9M186.6 188.3v8.4M187 187.8v9.4"/>
<path d="M188.7 187.8v9.4"/>
<circle cx="240.8" cy="193.1" r="3"/>
</g>
<!-- layer: STAIRS -->
<g fill="none" stroke="#000" stroke-width=".26">
<path d="M187.1 173.3h19.2M187.1 170.9h3.6M187.1 168.5h3.6M187.1 166h3.6M187.1 163.7h3.6M187.1 161.3h3.6M187.1 160.3v3M187.1 165.1v3.8M187.1 170.7v3M187.5 175.7h8.9M192.6 170.9h3.6M192.6 168.5h3.6"/>
<path d="M192.6 166h3.6M192.6 163.7h3.6M192.6 161.3h3.6M196.4 175.9l-8.9 4.8M196.6 176.2l-4.7 8.9M196.9 160.1v-.3h.5v16.4h-1v-5.2M196.9 170.9v4.8M196.9 176.2v8.9M197.3 176.2l6.5 8.9M197.4 175.7h8.9M197.4 170.9h8.9M197.4 168.5h8.9"/>
<path d="M197.4 166h8.9M197.4 163.7h8.9M197.4 161.3h8.9M197.4 175.9l8.9 3.9M206.6 160.1v-.3h-.3v25.3h-18.8v-11.5"/>
</g>
<!-- layer: 0.13 -->
<path d="M188.3 152.8a7.2 7.2 0 0 1 7.2 7.2M220.2 152.4a8.8 8.8 0 0 0-8.7 8.7M198.2 170.5l-5.3 1.4 .3 1.1-1.6-1.9 .2 1.1-5.3 1.4M226.1 161.1v3.9M226.1 166.9v3.8M226.1 172.5v3.8M226.1 178.2v3.9M208.5 182.7h1.9M212.3 182.7h3.8M217.9 182.7h3.8M223.5 182.7h2" fill="none" stroke="#000" stroke-width=".26"/>
<!-- layer: MASK -->
<g fill="#fff" stroke="#fff" stroke-width=".26">
<path d="M188.3 152.9v7.2h.4zM188.3 152.9h.4v7.2z"/>
<path d="M229.8 153.1l.3 7.2h-.3zM229.8 153.1l.3 7.2v-7.2z"/>
<path d="M216.1 147.4l8.2 .3v-.3zM216.1 147.4l8.2 .3h-8.2z"/>
<path d="M199.5 147.4l8.2 .3v-.3zM199.5 147.4l8.2 .3h-8.2z"/>
<path d="M220.2 152.4v8.7h-.3zM219.9 152.4v8.7l.3-8.7z"/>
</g>
<path d="M188.3 152.9h.4v7.2h-.4zM219.9 152.4h.3v8.7h-.3z" fill="none" stroke="#fff" stroke-width=".26"/>
<!-- layer: DOORS -->
<g fill="none" stroke="#000" stroke-width=".26">
<path d="M188.3 152.9h.4v7.2h-.4zM196.1 147.1h8.5v.3M196.4 147.1v.9M199.5 147.4h8.2v.3h-8.2zM204.6 147.7v.3h-8.5M216.1 147.4h8.2v.3h-8.2zM219.2 147.7v.3h8.5M219.9 152.4h.3v8.7h-.3zM227.4 147.1v.9M227.7 147.1h-8.5v.3M229.5 148.7h.9v.3h-.9zM229.8 156.2h-.3v7.5h.9v-7.5h-.3"/>
<path d="M229.8 153.1h.3v7.2h-.3zM188.1 160.1h.2l.2 .8h-.4zM195.5 160.1h.2v.8h-.3zM211.3 161.1h.2l.2 .9h-.4zM220.2 161.1h.2v.9h-.3zM229.5 163.4h.9"/>
</g>
<!-- layer: ROOFPLAN NEW -->
<path d="M210.9 167.5l8.6 8.6M220.8 177.5l1.4 1.3M222.7 162.6l9.4 9.3v4.7M232.1 178.4v3.8M207.1 188.7h1.9M209 187.8v.9h1.9M210.9 187.8v.9h4M216.8 188.7h3.8M222.4 188.7h3.8M223.5 180.1l8.6 8.6M232.1 184.1v4.6h-4" fill="none" stroke="#000" stroke-width=".26"/>
<!-- layer: HATCH -->
<g fill="none" stroke="#545454" stroke-width=".26">
<path d="M208.8 161.5l-.9 .9M209 163.8l-1.1 1.1M209 167.4l-1.1 1.1M209 170.9l-1.1 1.1M209 174.5l-1.1 1.1M209 178l-1.1 1.1M209 164.8l-1.1 1.1M209 168.4l-1.1 1.1M209 171.9l-1.1 1.1M209 175.5l-1.1 1.1M209 179l-1.1 1.1M189.7 186.7l-1 1"/>
<path d="M190.7 186.7l-1.1 1.1M193.3 186.7l-1.1 1.1M194.3 186.7l-1.1 1.1M196.8 186.7l-1.1 1.1M197.8 186.7l-1.1 1.1M200.3 186.7l-1.1 1.1M201.3 186.7l-1.1 1.1M203.9 186.7l-1.1 1.1M204.9 186.7l-1.1 1.1M207.4 186.7l-1.1 1.1M209 181.6l-1.1 1.1M209 185.1l-1.1 1.1"/>
<path d="M209 182.6l-1.1 1.1M209 186.1l-1.7 1.7"/>
</g>
<!-- layer: BORDER -->
<g fill="#000" stroke="#000" stroke-width=".26">
<path d="M394.5 19.8l-3.2 7.3zM394.5 19.8l.3 .1-3.5 7.2z"/>
<path d="M394.8 19.9l-3.5 7.2 .2 .1zM394.8 19.9l-3.3 7.3z"/>
</g>
<!-- layer: BOUNDARY -->
<g fill="none" stroke="#000" stroke-width=".26">
<path d="M106.7 45.9v6.9M106.7 54.7v1.9M106.7 58.5v9.3M106.7 69.7v1.9M106.7 73.4v9.4M106.7 84.7v1.9M106.7 88.4v9.4M106.7 99.7v1.9M319.8 99.2l-.2 1.9M321 89.5l-1 7.9M106.7 103.5v9.3M106.7 114.7v1.9"/>
<path d="M106.7 118.4v9.4M317.4 117.8l-1.2 9.3M317.9 114.1l-.2 1.9M319.3 102.9l-1.2 9.3M106.7 129.7v1.9M106.7 133.4v9.4M315.5 132.7l-1.2 9.3M316 129l-.2 1.8M106.7 144.7v1.9M106.7 148.5v9.3M106.7 159.7v1.9M312.2 158.7l-.2 1.9"/>
<path d="M313.6 147.6l-1.2 9.3M314.1 143.9l-.2 1.8M106.7 163.4v9.4M106.7 174.7v1.9M106.7 178.4v9.4M309.8 177.3l-1.2 9.3M310.3 173.6l-.2 1.9M311.7 162.5l-1.2 9.3M106.7 189.7v1.9M106.7 193.5v9.3M307.9 192.2l-1.2 9.3M308.4 188.5l-.2 1.9"/>
<path d="M106.7 204.7v1.9M106.7 208.4v6.9M304.6 218.3l-.2 1.8M306 207.1l-1.2 9.3M306.5 203.4l-.2 1.8M304.1 222l-1 7.8"/>
</g>
<!-- layer: DIMENSION -->
<g fill="none" stroke="#000" stroke-width=".26">
<path d="M217.2 137.8h14M219.2 127.4v14.8M229.2 137.8v4M336.6 158v31.8M332.6 160.9h8M332.6 160.1h8M343.8 162.6h8M347.8 160.6v29.2M252.6 187.8h8M252.6 197.2h8M256.6 185.8v13.4M332.6 187.8h8"/>
<path d="M332.6 185.4h8M332.6 186.3h8M343.8 187.8h8M353.7 187.8h8M353.7 182.8h8M357.7 180.8v9M205.5 237.6h22.2M207.5 233.6v16M211.3 233.6v8M225.7 233.6v4M184.1 245.6h26.9M184.1 253.6h45.5"/>
<path d="M186.1 241.6v16M187.1 241.6v16M188.7 257.6v8M196.2 241.6v8M196.9 241.6v8M206.6 241.6v16M209 241.6v24M226.5 249.6v8M227.6 249.6v16M186.7 261.6h42.9"/>
</g>
<!-- layer: 0 -->
<g fill="#000" stroke="#000" stroke-width=".26">
<path d="M220.1 136.7l-1.8 2.2 2-2zM220.1 136.7l-1.8 2.2-.2-.2z"/>
<path d="M228.1 138.7l.2 .2 1.8-2.2zM230.1 136.7l.2 .2-2 2z"/>
<path d="M335.7 159l-.2 .2 2.2 1.7zM335.5 159.2l2.2 1.7-.2 .3z"/>
<path d="M335.5 160.1l2 2 .2-.2zM335.7 159.8l2 2.1-2.2-1.8z"/>
<path d="M335.5 160.1l2 2 .2-.2zM335.7 159.8l2 2.1-2.2-1.8z"/>
<path d="M346.7 161.7l1.9 2 .3-.2zM346.7 161.7l.2-.2 2 2z"/>
<path d="M255.7 186.7l-.2 .2 2.2 1.8zM255.5 186.9l2.2 1.8-.2 .2z"/>
<path d="M255.5 196.3l2 2 .2-.2zM255.5 196.3l.2-.2 2 2z"/>
<path d="M335.7 184.3l-.2 .2 2.2 1.8zM335.5 184.5l2.2 1.8-.2 .2z"/>
<path d="M335.7 184.3l-.2 .2 2.2 1.8zM335.5 184.5l2.2 1.8-.2 .2z"/>
<path d="M335.7 185.2l-.2 .2 2.2 1.8zM335.5 185.4l2.2 1.8-.2 .2z"/>
<path d="M335.5 185.4l2 2 .2-.2zM335.7 185.2l2 2-2.2-1.8z"/>
<path d="M335.5 186.9l2 2 .2-.2zM335.7 186.7l2 2-2.2-1.8z"/>
<path d="M346.9 186.7l-.2 .2 2.2 1.8zM346.7 186.9l2.2 1.8-.3 .2z"/>
<path d="M356.8 186.7l-.2 .2 2.2 1.8zM356.6 186.9l2.2 1.8-.2 .2z"/>
<path d="M356.6 181.9l2 2 .2-.2zM356.6 181.9l.2-.2 2 2z"/>
<path d="M208.4 236.5l-1.8 2.2 2-2zM206.4 238.5l2-2-1.8 2.2z"/>
<path d="M210.2 238.5l.2 .2 1.8-2.2zM212.2 236.5l.2 .2-2 2z"/>
<path d="M212.2 236.5l-1.8 2.2 2-2zM212.2 236.5l-1.8 2.2-.2-.2z"/>
<path d="M224.6 238.5l.2 .2 1.8-2.2zM226.6 236.5l.2 .2-2 2z"/>
<path d="M185 246.5l.2 .2 1.8-2.2zM187 244.5l.2 .2-2 2z"/>
<path d="M185 254.5l.2 .2 1.8-2.2zM187 252.5l.2 .2-2 2z"/>
<path d="M188 244.5l-1.8 2.2 2-2zM186 246.5l2-2-1.8 2.2z"/>
<path d="M188 252.5l-1.8 2.2 2-2zM186 254.5l2-2-1.8 2.2z"/>
<path d="M188 244.5l-1.8 2.2 2-2zM186 246.5l2-2-1.8 2.2z"/>
<path d="M188 252.5l-1.8 2.2 2-2zM186 254.5l2-2-1.8 2.2z"/>
<path d="M195.1 246.5l.2 .2 1.8-2.2zM197.1 244.5l.2 .2-2 2z"/>
<path d="M195.1 246.5l.2 .2 1.8-2.2zM197.1 244.5l.2 .2-2 2z"/>
<path d="M197.8 244.5l-1.8 2.2 2-2zM197.8 244.5l-1.8 2.2-.2-.2z"/>
<path d="M197.8 244.5l-1.8 2.2 2-2zM197.8 244.5l-1.8 2.2-.2-.2z"/>
<path d="M205.5 246.5l.2 .2 1.8-2.2zM207.5 244.5l.2 .2-2 2z"/>
<path d="M205.5 246.5l.2 .2 1.8-2.2zM207.5 244.5l.2 .2-2 2z"/>
<path d="M205.5 254.5l.2 .2 1.8-2.2zM207.5 252.5l.2 .2-2 2z"/>
<path d="M206.4 246.5l.2 .2 1.8-2.2zM208.4 244.5l.2 .2-2 2z"/>
<path d="M208.4 244.5l-1.8 2.2 2-2zM206.4 246.5l2-2-1.8 2.2z"/>
<path d="M209.9 244.5l-1.8 2.2 2-2zM209.9 244.5l-1.8 2.2-.2-.2z"/>
<path d="M209.9 252.5l-1.8 2.2 2-2zM209.9 252.5l-1.8 2.2-.2-.2z"/>
<path d="M225.4 254.5l.2 .2 1.8-2.2zM227.4 252.5l.2 .2-2 2z"/>
<path d="M225.4 254.5l.2 .2 1.8-2.2zM227.4 252.5l.2 .2-2 2z"/>
<path d="M228.5 252.5l-1.8 2.2 2-2zM226.5 254.5l2-2-1.8 2.2z"/>
<path d="M189.6 260.5l-1.8 2.2 2-2zM187.6 262.5l2-2-1.8 2.2z"/>
<path d="M207.9 262.5l.2 .2 1.8-2.2zM209.9 260.5l.2 .2-2 2z"/>
<path d="M209.9 260.5l-1.8 2.2 2-2zM209.9 260.5l-1.8 2.2-.2-.2z"/>
<path d="M226.5 262.5l.2 .2 1.8-2.2zM228.5 260.5l.2 .2-2 2z"/>
</g>
<!-- layer: TEXT -->
<path d="M313.9 244.1h74.9v25.2h-74.9z" fill="none" stroke="#000" stroke-width=".3"/>
<g fill="none" stroke="#000" stroke-width=".26">
<circle cx="138.9" cy="69.3" r="2.51"/>
<circle cx="255.2" cy="66.3" r="2.51"/>
<circle cx="203.6" cy="93.7" r="2.51"/>
<circle cx="238.9" cy="114.7" r="2.51"/>
<circle cx="172.7" cy="127.2" r="2.51"/>
<circle cx="161.6" cy="151.2" r="2.51"/>
<circle cx="202.9" cy="151.3" r="2.51"/>
<circle cx="263.2" cy="151.1" r="2.51"/>
<circle cx="199.4" cy="173.3" r="2.51"/>
<circle cx="211.6" cy="173.5" r="2.51"/>
<circle cx="126.7" cy="183.9" r="2.51"/>
<circle cx="154.6" cy="191.1" r="2.51"/>
</g>
<g font-size="7.5">
<text x="301.7" y="76.5">Sub Floor Plan</text>
<text x="106.8" y="263.1">Ground Floor Plan</text>
</g>
<g font-size="4.5">
<text x="24" y="18.6">Legend</text>
<text x="332.5" y="20.2">A</text>
<text x="318.6" y="46.8">Sub Floor /</text>
<text x="200.6" y="53.3">A</text>
<text x="321.4" y="51.8">Storage</text>
<text x="379.3" y="63.5">Laundry</text>
<text x="192.2" y="96.8">Deck</text>
<text x="137.4" y="112.2">Bed 2</text>
<text x="242.8" y="118.2">Meals</text>
<text x="184.3" y="126.6">Lounge Room</text>
<text x="130.7" y="149.3">Bath</text>
<text x="241.4" y="150.3">Kitchen</text>
<text x="288.3" y="156.3">Carport</text>
<text x="213.7" y="174.4">Porch</text>
<text x="134" y="180.1">Bed 3</text>
<text x="166.3" y="180.1">Bed 4</text>
<text x="200.6" y="231.7">A</text>
<text x="316.6" y="249">Post Development</text>
<text x="316.7" y="254.1">Sub Floor</text>
<text x="352.1" y="254.1">=</text>
<text x="363.3" y="254.1">7.56m²</text>
<text x="316.7" y="259.1">Ground Floor</text>
<text x="316.6" y="264.1">(Including Extension) = 127.15m²</text>
<text x="28.4" y="283.6">MR R SPEED</text>
<text x="143.6" y="283.6">9 WATSON AVENUE, NORTH WAHROONGA NSW 2076</text>
<text x="293.3" y="283.9">1:100</text>
<text x="322.3" y="283.9">3 OF 8</text>
<text x="354.4" y="283.8">7757</text>
<text x="377.3" y="283.7">I</text>
</g>
<text font-size="3.2" x="366.2" y="283.8">/16</text>
<g font-size="2.6">
<text x="391.6" y="17.6">T.N.</text>
<text x="401.5" y="14.3">M.N.</text>
<text x="30.1" y="30.4">SAC</text>
<text x="45.9" y="32.9">Compressor</text>
<text x="45.9" y="30">Air Conditioning</text>
<text x="32.6" y="41.7">DP</text>
<text x="45.8" y="42">Downpipe</text>
<text x="290.4" y="39.4">DP</text>
<text x="359.9" y="47.2">DP</text>
<text x="383.4" y="46.6">G</text>
<text x="31.9" y="48.1">EL</text>
<text x="45.9" y="48.4">Eave Light</text>
<text x="32.3" y="54.3">EF</text>
<text x="45.9" y="55.4">Exhaust Fan</text>
<text x="32.5" y="63.2">G</text>
<text x="45.9" y="63">Gully</text>
<text x="227" y="64.4">Remove existing deck</text>
<text x="31.1" y="69">HL</text>
<text x="45.8" y="70.3">Heater/Light/Fan Unit</text>
<text x="138" y="70.1">5</text>
<text x="144" y="67.5">Remove esxisting, balustrade</text>
<text x="144.2" y="70.4">&amp; provide new prefinsished</text>
<text x="227.1" y="67.4">tiles &amp; provide new</text>
<text x="227.1" y="70.3">tiling to floor &amp; edge</text>
<text x="254.3" y="67.2">5</text>
<text x="26.3" y="75.6">HWU</text>
<text x="45.8" y="77.2">Hot Water Unit</text>
<text x="144.1" y="73.3">metal balustrade</text>
<text x="116.9" y="79.5">EL</text>
<text x="29.8" y="89.1">HWU</text>
<text x="45.8" y="86.1">Remove disused</text>
<text x="45.8" y="89">Hot Water Unit</text>
<text x="158.8" y="84.8">DP</text>
<text x="46" y="91.9">from roof space</text>
<text x="101.1" y="94.4">Subfloor</text>
<text x="202.7" y="94.6">R</text>
<text x="229.3" y="91.9">DP</text>
<text x="267.1" y="91.2">EL</text>
<text x="33.4" y="99.5">MH</text>
<text x="45.8" y="99.2">Manhole</text>
<text x="101.1" y="97.3">access</text>
<text x="183.3" y="98.3">EL</text>
<text x="211.4" y="98.2">EL</text>
<text x="31" y="106.4">MB</text>
<text x="45.8" y="107.9">Meter Box - Electrical</text>
<text x="101" y="105.9">RWT</text>
<text x="238.4" y="105.9">1500 wide opening</text>
<text x="239" y="103">Remove door &amp; create</text>
<text x="100.8" y="110.6">DP</text>
<text x="239.1" y="108.9">with Timer reveals</text>
<text x="25.2" y="117">RA</text>
<text x="45.8" y="119.6">Return Air Grill</text>
<text x="45.9" y="116.7">Air Conditioning</text>
<text x="191.7" y="117.8">RV</text>
<text x="204.7" y="116.6">Alter existing opening</text>
<text x="204.7" y="119.5">to suit new cavity</text>
<text x="238" y="115.5">3</text>
<text x="29.7" y="124.3">RV</text>
<text x="45.9" y="124.6">Existing Roof Ventilator</text>
<text x="204.6" y="122.4">sliding doors</text>
<text x="45.9" y="127.5">- To Be Removed</text>
<text x="87.6" y="129">Replace VP</text>
<text x="87.7" y="131.9">with new Stack</text>
<text x="171.8" y="128.1">1</text>
<text x="174.9" y="131.6">Remove existing front door &amp;</text>
<text x="233.5" y="131.2">Line of internal door</text>
<text x="45.9" y="135.4">Smoke Detector - Existing</text>
<text x="87.6" y="134.8">if possible</text>
<text x="110.9" y="132.1">VP</text>
<text x="167.7" y="137.9">HWU size 2400x900 Corinthian</text>
<text x="175" y="134.5">sidelight &amp; insert new custom</text>
<text x="220.4" y="136.8">1000</text>
<text x="233.6" y="134.1">opening.</text>
<text x="34.9" y="142.4">s</text>
<text x="46" y="142.8">Smoke Detector</text>
<text x="129.9" y="142.6">HL</text>
<text x="174.9" y="140.4">Madison PMAD 104 Entry</text>
<text x="174.9" y="143.3">Door (with four (4) Parliament</text>
<text x="33.6" y="149.9">T</text>
<text x="100.9" y="145.9">HWU</text>
<text x="152.3" y="144.4">MH</text>
<text x="175" y="146.3">hinges) &amp; sidelight.</text>
<text x="234.7" y="145">EF</text>
<text x="270.2" y="149.6">DP</text>
<text x="46" y="151.6">Tap - Garden</text>
<text x="154.2" y="154.9">RA</text>
<text x="160.7" y="152">1</text>
<text x="164.6" y="150.9">Demolish existing</text>
<text x="164.7" y="153.8">walls shown dotted</text>
<text x="196.8" y="154.7">s</text>
<text x="202" y="152.2">4</text>
<text x="206.4" y="150.5">2/820</text>
<text x="206.5" y="153.4">CSD</text>
<text x="231.9" y="151.1">720</text>
<text x="232" y="154.1">CSD</text>
<text x="239" y="155.4">Remove door &amp; reuse</text>
<text x="262.3" y="151.9">2</text>
<text x="347.9" y="155.7">Line of Exist. External</text>
<text x="27" y="158.8">T.V.</text>
<text x="45.9" y="160.6">Owner to relocate</text>
<text x="46" y="157.7">TV Antenna -</text>
<text x="100.8" y="157.3">TV</text>
<text x="189.1" y="159.3">720</text>
<text x="199.5" y="158.7">Up</text>
<text x="213.9" y="158.1">920</text>
<text x="239" y="161.3">Provide new cavity</text>
<text x="239.1" y="158.3">for proposed Study.</text>
<text x="270.2" y="160.5">VP</text>
<text x="348.1" y="158.6">Wall</text>
<text x="45.8" y="163.6">If required</text>
<text x="100.8" y="168">SAC</text>
<text x="189.4" y="165.7">CPD</text>
<text x="239.1" y="164.2">sliding door.</text>
<text x="331.7" y="162.3" transform="rotate(-90 331.7 162.3)">90</text>
<text x="33.1" y="170.6">VP</text>
<text x="45.9" y="171.4">Sewer Vent Pipe</text>
<text x="198.2" y="168.2">EL</text>
<text x="45.8" y="179.9">Rain Water</text>
<text x="100.8" y="175.8">DP</text>
<text x="198.5" y="174.1">1</text>
<text x="210.7" y="174.4">1</text>
<text x="263.7" y="177.4">EL</text>
<text x="270.2" y="177.4">EL</text>
<text x="335.5" y="176.6" transform="rotate(-90 335.5 176.6)">2445</text>
<text x="29.4" y="181.8">RWT</text>
<text x="46" y="182.8">Tank</text>
<text x="100.7" y="184.9">MB</text>
<text x="125.8" y="184.7">6</text>
<text x="346.5" y="184.9" transform="rotate(-90 346.5 184.9)">2520 O/A Porch</text>
<text x="356.1" y="182" transform="rotate(-90 356.1 182)">500 To &amp; of Post</text>
<text x="153.7" y="192">6</text>
<text x="279.5" y="190.3">Telstra POA</text>
<text x="331.8" y="187.6" transform="rotate(-90 331.8 187.6)">90</text>
<text x="68.7" y="195.7">Provide new structural posts</text>
<text x="204.4" y="196.8">Provide new 114</text>
<text x="238.9" y="193.9">W9</text>
<text x="255.5" y="195.1" transform="rotate(-90 255.5 195.1)">965</text>
<text x="259.3" y="194.3" transform="rotate(-90 259.3 194.3)">SO</text>
<text x="279.4" y="193.2">to remain</text>
<text x="336" y="197.2" transform="rotate(-90 336 197.2)">150</text>
<text x="68.6" y="198.6">in walls where shown</text>
<text x="101.1" y="202.6">EL</text>
<text x="204.4" y="199.8">Round Steel support</text>
<text x="204.4" y="202.7">post with pitched</text>
<text x="247.5" y="203.6" transform="rotate(-90 247.5 203.6)">CDH 1600 x 945</text>
<text x="250.5" y="198" transform="rotate(-90 250.5 198)">(Special)</text>
<text x="262.3" y="199.5" transform="rotate(-90 262.3 199.5)">(Site Check)</text>
<text x="338.9" y="199.8" transform="rotate(-90 338.9 199.8)">Brickwork</text>
<text x="126.8" y="208.9">T</text>
<text x="158.2" y="209.2">DP</text>
<text x="167.4" y="208.4">Remove existing wnidow +</text>
<text x="204.4" y="205.6">roof over</text>
<text x="167.5" y="214.3">block up part existing opening</text>
<text x="167.5" y="211.4">Brick Skin to suit stairwell -</text>
<text x="209.8" y="210.9">Relocate existing</text>
<text x="209.9" y="213.8">Porch Eave Light</text>
<text x="244.3" y="211.9">Remove tiles from existing Porch +</text>
<text x="244.5" y="214.8">Steps, remove planter box, extend</text>
<text x="101" y="220.2">Line of Proposed</text>
<text x="167.3" y="217.2">+ Provde new opening</text>
<text x="244.2" y="220.7">+ Prefinished Min 1m high Metal</text>
<text x="244.4" y="217.8">porch as shown + provide new tiles</text>
<text x="101" y="223.1">First Floor over</text>
<text x="101.1" y="226.1">shown dotted.</text>
<text x="158" y="223.4">Elec. POA to</text>
<text x="158" y="226.3">remain</text>
<text x="244.4" y="223.6">Balustrade</text>
<text x="149.8" y="232.7">Demolish Porch in area of new</text>
<text x="206.8" y="233.1">380</text>
<text x="207.6" y="228.1">ECL 2396 x 1416</text>
<text x="213.6" y="231">(Special)</text>
<text x="149.9" y="235.6">stairwell + provide new</text>
<text x="149.9" y="238.5">structure as detailed</text>
<text x="214.8" y="236.5">1435</text>
<text x="142.7" y="244.2">Demolish Porch in area of new</text>
<text x="189.1" y="244.5">905</text>
<text x="195.2" y="241.3">70</text>
<text x="199.2" y="244.4">975</text>
<text x="204" y="241.1">90</text>
<text x="214.5" y="243.2">150</text>
<text x="216.7" y="240.3">SO</text>
<text x="142.8" y="247.2">stairwell + provide new</text>
<text x="142.8" y="250.1">structure as detailed</text>
<text x="175.4" y="248">Existing</text>
<text x="176.2" y="250.3">Frame</text>
<text x="211.9" y="246.1">Brickwork</text>
<text x="193.1" y="252.5">1950</text>
<text x="214" y="252.4">1740</text>
<text x="228.6" y="252.5">110</text>
<text x="192.7" y="260.3">2040 O/A</text>
<text x="214.5" y="260.5">1850</text>
<text x="211.3" y="267.3">(Site Check)</text>
<text x="214.1" y="264.3">PORCH</text>
<text x="19.7" y="283.8">FOR:</text>
<text x="137.3" y="283.6">AT:</text>
<text x="283" y="283.9">SCALE:</text>
<text x="311.6" y="283.9">SHEET:</text>
<text x="340.8" y="283.9">JOB NO:</text>
</g>
<g font-size="2.2">
<text x="204.3" y="165.5">2</text>
<text x="204.4" y="163.1">1</text>
<text x="204.4" y="167.9">3</text>
<text x="204.4" y="172.7">5</text>
<text x="204.5" y="170.3">4</text>
<text x="187.6" y="175.4">13</text>
<text x="187.6" y="177.6">12</text>
<text x="204.4" y="177.5">7</text>
<text x="204.4" y="175.1">6</text>
<text x="187.5" y="184.4">11</text>
<text x="193.5" y="184.4">10</text>
<text x="197.5" y="184.4">9</text>
<text x="204.4" y="184.3">8</text>
</g>
</svg>
